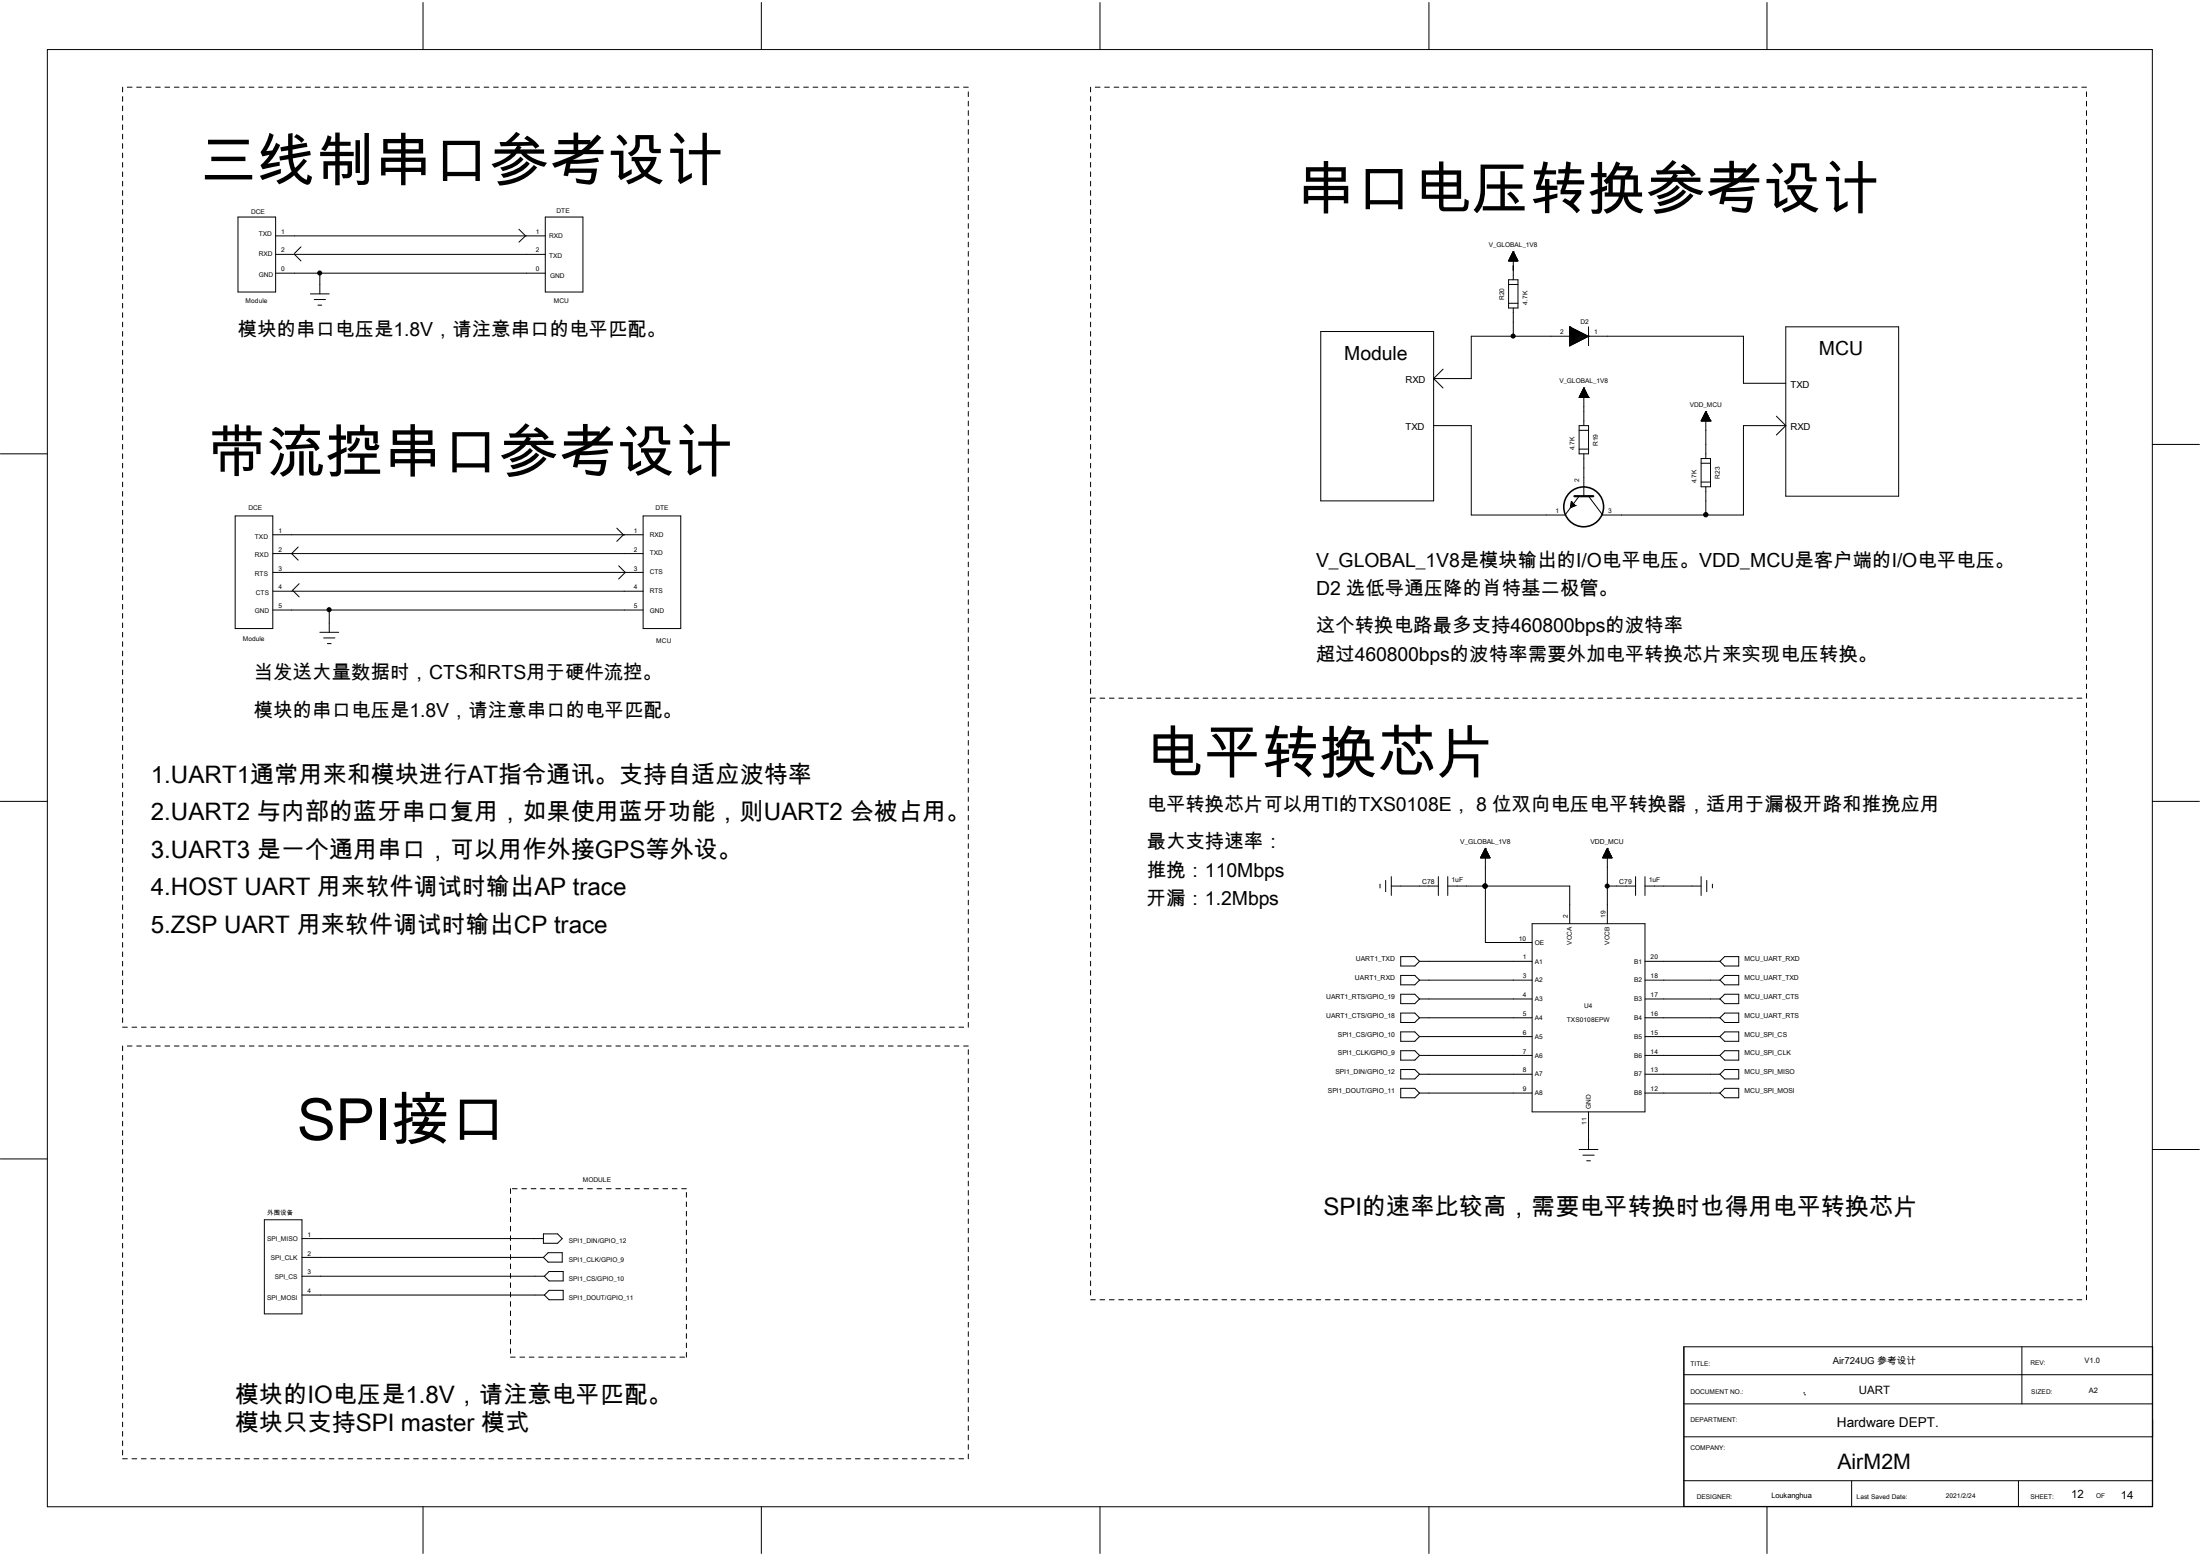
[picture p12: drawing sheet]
<svg xmlns="http://www.w3.org/2000/svg" width="297mm" height="210mm" viewBox="0 0 297 210" stroke-linecap="round" stroke-linejoin="round" font-family="sans-serif">
<g fill="none" stroke="#000" stroke-width=".14">
<path d="M6.4 6.7h284.2v196.7h-284.2zM16.6 11.8v.6M16.6 13v.7M16.6 14.3v.6M16.6 15.6v.6M16.6 16.8v.7M16.6 18.1v.7M16.6 19.4v.6M17.2 11.8h.6M18.5 11.8h.6M19.7 11.8h.7M21 11.8h.6"/>
<path d="M22.3 11.8h.6M23.5 11.8h.7M24.8 11.8h.6M26 11.8h.7M27.3 11.8h.6M28.6 11.8h.6M29.8 11.8h.7M31.1 11.8h.6M32.4 11.8h.6M33.7 11.8h.6M34.9 11.8h.7M36.2 11.8h.6"/>
<path d="M37.5 11.8h.6M38.7 11.8h.7M40 11.8h.6M41.3 11.8h.6M42.5 11.8h.7M43.8 11.8h.6M45.1 11.8h.6M46.4 11.8h.6M47.6 11.8h.7M48.9 11.8h.6M50.2 11.8h.6M51.4 11.8h.6"/>
<path d="M52.7 11.8h.6M53.9 11.8h.7M55.2 11.8h.6M56.5 11.8h.6M57.1 .3v6.4M57.7 11.8h.7M59 11.8h.6M60.3 11.8h.6M61.6 11.8h.6M62.8 11.8h.7M64.1 11.8h.6M65.4 11.8h.6"/>
<path d="M66.6 11.8h.7M67.9 11.8h.6M69.2 11.8h.6M70.4 11.8h.7M71.7 11.8h.6M73 11.8h.6M74.3 11.8h.6M75.5 11.8h.7M76.8 11.8h.6M78.1 11.8h.6M79.3 11.8h.7M80.6 11.8h.6"/>
<path d="M81.9 11.8h.6M83.1 11.8h.7M84.4 11.8h.6M85.7 11.8h.6M87 11.8h.6M88.2 11.8h.7M89.5 11.8h.6M90.8 11.8h.6M92 11.8h.7M93.3 11.8h.6M94.6 11.8h.6M95.8 11.8h.7"/>
<path d="M97.1 11.8h.6M98.4 11.8h.6M99.7 11.8h.6M100.9 11.8h.7M102.2 11.8h.6M102.8 .3v6.4M103.4 11.8h.7M104.7 11.8h.6M106 11.8h.6M107.2 11.8h.7M108.5 11.8h.6M109.8 11.8h.6"/>
<path d="M111 11.8h.7M112.3 11.8h.6M113.6 11.8h.6M114.9 11.8h.6M116.1 11.8h.7M117.4 11.8h.6M118.7 11.8h.6M119.9 11.8h.7M121.2 11.8h.6M122.5 11.8h.6M123.7 11.8h.7M125 11.8h.6"/>
<path d="M126.3 11.8h.6M127.6 11.8h.6M128.8 11.8h.7M130.1 11.8h.6M130.7 12.4v.6M130.7 13.7v.6M130.7 14.9v.7M130.7 16.2v.6M130.7 17.5v.6M130.7 18.8v.6M147.2 11.8v.6M147.2 13v.7"/>
<path d="M147.2 14.3v.6M147.2 15.6v.6M147.2 16.8v.7M147.2 18.1v.7M147.2 19.4v.6M147.9 11.8h.6M148.5 .3v6.4M149.1 11.8h.7M150.4 11.8h.6M151.7 11.8h.6M152.9 11.8h.6M154.2 11.8h.6"/>
<path d="M155.4 11.8h.7M156.7 11.8h.7M158 11.8h.6M159.3 11.8h.6M160.5 11.8h.7M161.8 11.8h.6M163.1 11.8h.6M164.3 11.8h.7M165.6 11.8h.6M166.9 11.8h.6M168.1 11.8h.7M169.4 11.8h.7"/>
<path d="M170.7 11.8h.6M172 11.8h.6M173.2 11.8h.7M174.5 11.8h.6M175.8 11.8h.6M177 11.8h.7M178.3 11.8h.6M179.6 11.8h.6M180.8 11.8h.7M182.1 11.8h.7M183.4 11.8h.6M184.7 11.8h.6"/>
<path d="M185.9 11.8h.7M187.2 11.8h.6M188.5 11.8h.6M189.7 11.8h.7M191 11.8h.6M192.3 11.8h.6M192.9 .3v6.4M193.5 11.8h.7M194.8 11.8h.7M196.1 11.8h.6M197.4 11.8h.6M198.6 11.8h.7"/>
<path d="M199.9 11.8h.6M201.2 11.8h.6M202.4 11.8h.7M203.7 11.8h.6M204.9 11.8h.7M206.2 11.8h.6M207.5 11.8h.6M208.7 11.8h.7M210 11.8h.7M211.3 11.8h.6M212.6 11.8h.6M213.8 11.8h.7"/>
<path d="M215.1 11.8h.6M216.4 11.8h.6M217.6 11.8h.7M218.9 11.8h.6M220.2 11.8h.6M221.4 11.8h.7M222.7 11.8h.7M224 11.8h.6M225.3 11.8h.6M226.5 11.8h.7M227.8 11.8h.6M229 11.8h.7"/>
<path d="M230.3 11.8h.6M231.6 11.8h.6M232.8 11.8h.7M234.1 11.8h.6M235.4 11.8h.6M236.6 11.8h.7M237.9 11.8h.6M238.5 .3v6.4M239.2 11.8h.6M240.5 11.8h.6M241.7 11.8h.7M243 11.8h.6"/>
<path d="M244.3 11.8h.6M245.5 11.8h.7M246.8 11.8h.6M248.1 11.8h.6M249.3 11.8h.7M250.6 11.8h.6M251.9 11.8h.6M253.2 11.8h.6M254.4 11.8h.7M255.7 11.8h.6M257 11.8h.6M258.2 11.8h.7"/>
<path d="M259.5 11.8h.6M260.8 11.8h.6M262 11.8h.7M263.3 11.8h.6M264.6 11.8h.6M265.9 11.8h.6M267.1 11.8h.7M268.4 11.8h.6M269.7 11.8h.6M270.9 11.8h.7M272.2 11.8h.6M273.5 11.8h.6"/>
<path d="M274.7 11.8h.7M276 11.8h.6M277.3 11.8h.6M278.6 11.8h.6M279.8 11.8h.6M281.1 11.8h.6M281.7 12.4v.6M281.7 13.7v.6M281.7 14.9v.7M281.7 16.2v.6M281.7 17.5v.6M281.7 18.8v.6"/>
<path d="M16.6 20.7v.6M16.6 21.9v.7M16.6 23.2v.6M16.6 24.5v.6M16.6 25.7v.7M16.6 27v.6M16.6 28.3v.6M16.6 29.5v.7M16.6 30.8v.7M16.6 32v.7M16.6 33.3v.7M16.6 34.6v.6"/>
<path d="M16.6 35.9v.6M16.6 37.1v.7M16.6 38.4v.6M16.6 39.7v.6M32.1 29.3h5.1v10.1h-5.1zM37.2 31.8h36.4M37.2 34.3h36.4M37.2 36.9h36.4M39.8 34.3l.8 .9M40.6 33.3l-.8 .9M41.9 39.7h2.5M43.2 36.9v2.8"/>
<path d="M70.1 30.9l.9 .9-.9 .9M73.6 29.3h5.1v10.1h-5.1zM130.7 20v.7M130.7 21.3v.6M130.7 22.6v.6M130.7 23.8v.7M130.7 25.1v.6M130.7 26.4v.6M130.7 27.6v.7M130.7 28.9v.6M130.7 30.2v.6M130.7 31.5v.5"/>
<path d="M130.7 32.7v.6M130.7 34v.6M130.7 35.2v.7M130.7 36.5v.6M130.7 37.8v.6M130.7 39v.7M147.2 20.7v.6M147.2 21.9v.7M147.2 23.2v.6M147.2 24.5v.6M147.2 25.7v.7M147.2 27v.6"/>
<path d="M147.2 28.3v.6M147.2 29.5v.7M147.2 30.8v.7M147.2 32v.7M147.2 33.3v.7M147.2 34.6v.6M147.2 35.9v.6M147.2 37.1v.7M147.2 38.4v.6M147.2 39.7v.6M203.7 37.8h1.2v3.8h-1.2zM203.7 38.4h1.2"/>
<path d="M203.8 35.1h1.1v.1M203.8 35h1M203.8 35v.2M203.8 34.9h1v.3M203.8 34.8v.4M203.9 34.8h.8M203.9 34.8v.4M204 34.7h.6M204 34.6h.6v.6M204 34.5h.6M204 34.5v.7M204 34.4v.8"/>
<path d="M204.1 34.5h.4M204.1 34.4h.4v.8M204.1 34.3v.9M204.1 34.3h.4M204.1 34.2v1M204.2 34.2h.2M204.3 34.1v1.1M204.3 34h.1M204.3 34v1.2M204.3 34v3.8M204.3 34l.6 1.2h-1.2zM204.4 34.1h-.2v1.1"/>
<path d="M204.4 34.2v1M204.5 34.2v1M204.6 34.5v.7M204.6 34.6h-.6v.6M204.6 34.7v.5M204.7 34.8v.4M204.8 35v.2M204.9 35.1h-1.1v.1M204.9 35.1h-1.2v.1M204.9 35.2h.1M281.7 20v.7M281.7 21.3v.6"/>
<path d="M281.7 22.6v.6M281.7 23.8v.7M281.7 25.1v.6M281.7 26.4v.6M281.7 27.6v.7M281.7 28.9v.6M281.7 30.2v.6M281.7 31.5v.5M281.7 32.7v.6M281.7 34v.6M281.7 35.2v.7M281.7 36.5v.6"/>
<path d="M281.7 37.8v.6M281.7 39v.7M16.6 40.9v.7M16.6 42.2v.6M16.6 43.5v.6M16.6 44.7v.7M16.6 46v.7M16.6 47.3v.6M16.6 48.6v.6M16.6 49.8v.7M16.6 51.1v.6M16.6 52.4v.6"/>
<path d="M16.6 53.6v.7M16.6 54.9v.6M16.6 56.2v.6M16.6 57.4v.7M16.6 58.7v.7M16.6 60v.6M42.4 40.4h1.5M42.9 41.2h.5M130.7 40.3v.6M130.7 41.6v.6M130.7 42.8v.7M130.7 44.1v.6"/>
<path d="M130.7 45.4v.6M130.7 46.7v.6M130.7 47.9v.7M130.7 49.2v.6M130.7 50.5v.6M130.7 51.7v.7M130.7 53v.6M130.7 54.3v.6M130.7 55.5v.7M130.7 56.8v.6M130.7 58.1v.6M130.7 59.4v.6"/>
<path d="M147.2 40.9v.7M147.2 42.2v.6M147.2 43.5v.6M147.2 44.7v.7M147.2 46v.7M147.2 47.3v.6M147.2 48.6v.6M147.2 49.8v.7M147.2 51.1v.6M147.2 52.4v.6M147.2 53.6v.7M147.2 54.9v.6"/>
<path d="M147.2 56.2v.6M147.2 57.4v.7M147.2 58.7v.7M147.2 60v.6M178.3 44.7h15.2v22.9h-15.2zM193.5 51.1l1.3 1.3M193.5 57.4h5.1v12.1h12.7l1.9-2.5M193.5 51.1h5.1v-5.7h36.8v6.3h5.7M194.8 49.8l-1.3 1.3M203.7 40.9h1.2M204.3 41.6v3.8M211.9 44.1h.1"/>
<path d="M211.9 44.7h1.3M211.9 44.1l2.5 1.3M211.9 44.1v2.6l2.6-1.3M211.9 46.7h.1M211.9 46.5h.3M211.9 46.4h.6M211.9 46.3h.8M211.9 46.1h1.1M211.9 46h1.3M211.9 45.9h1.6M211.9 45.8h1.8M211.9 45.6h2.1"/>
<path d="M211.9 45.5h2.3M211.9 45.3h2.3M211.9 45.1h2.1M211.9 45h1.8M211.9 44.9h1.5M211.9 44.6h1M211.9 44.5h.8M211.9 44.4h.5M211.9 44.2h.3M212 44.2v2.4M212.2 44.3v2.2M212.3 44.3v2.2"/>
<path d="M212.4 44.4v2M212.6 44.4v2M212.7 44.5v1.8M212.8 44.6v1.6M212.9 44.7v1.4M213.1 44.7v1.4M213.2 53.6h.1M213.2 57.4h1.3v3.9h-1.3zM213.2 44.8v1.2M213.2 58.1h1.3M213.2 53.6h1.3M213.2 53.6h1.2"/>
<path d="M213.3 53.5h1.1M213.3 53.6v-.2h1.1v.2M213.3 44.9v1M213.3 53.4h1M213.4 53.6v-.3h.9v.3M213.4 53.3h.9M213.4 53.6v-.3h.8v.3M213.4 53.2h.8M213.4 44.9v1M213.4 53.6v-.5h.8v.5M213.5 53.1h.7M213.5 53h.6"/>
<path d="M213.5 53.6v-.7h.6v.7M213.6 45v.8M213.6 52.9h.5M213.6 52.8h.4v.8M213.7 52.7h.3M213.7 45v.8M213.7 53.6v-1h.3v1M213.7 52.6h.2M213.8 52.5h.1M213.8 52.4h.1M213.8 45.1v.6M213.8 52.4v5"/>
<path d="M213.8 52.4l.7 1.2M213.8 52.4l-.6 1.2M213.9 52.4h-.1v1.2M213.9 52.4v1.2M213.9 52.5h-.2v1.1M213.9 52.5v1.1M214 45.2v.4M214 52.7h-.3v.9M214 52.7v.9M214 52.8h-.4v.8M214.1 45.3v.3M214.2 53h-.7v.6"/>
<path d="M214.2 53v.6M214.2 45.3v.2M214.3 45.4h.1M214.5 45.4h.1M214.5 53.6h.1M214.5 44.1v2.6M229.7 56.8h.1M229.7 56.8h1.2M229.7 56.7h1.2v.1M229.8 56.6h1M229.8 56.5v.3M229.9 56.5h.9"/>
<path d="M229.9 56.4h.9v.4M229.9 56.4v.4M229.9 56.4h.8M229.9 56.3h.8M229.9 56.3v.5M230 56.3h.7v.5M230 56.2h.6v.6M230 56.1h.6M230 56.1h.5M230 56v.8M230.1 56h.4M230.1 56v.8"/>
<path d="M230.1 55.9h.4v.9M230.1 55.8v1M230.2 55.9h.3M230.2 55.8h.2M230.2 55.8v1M230.2 55.8h.2v1M230.3 55.7h.1v1.1M230.3 55.6h.1M230.3 55.5v6.4M230.3 55.5l-.6 1.3M230.3 55.5l.6 1.3M230.3 55.6v1.2"/>
<path d="M230.4 55.7h-.1v1.1M230.5 56v.8M230.6 56.1v.7M230.6 56.2h-.6v.6M230.8 56.6h-1v.2M230.8 56.5v.3M230.8 56.6v.2M230.9 56.7h-1.2v.1M230.9 56.8h.1M239.8 56.2l1.3 1.2M241.1 44.1h15.2v22.9h-15.2zM241.1 57.4l-1.3 1.3"/>
<path d="M241.1 57.4h-5.7v12.1h-19l-1.9-2.5M281.7 40.3v.6M281.7 41.6v.6M281.7 42.8v.7M281.7 44.1v.6M281.7 45.4v.6M281.7 46.7v.6M281.7 47.9v.7M281.7 49.2v.6M281.7 50.5v.6M281.7 51.7v.7M281.7 53v.6"/>
<path d="M281.7 54.3v.6M281.7 55.5v.7M281.7 56.8v.6M281.7 58.1v.6M281.7 59.4v.6M290.6 60h6.3M0 61.3h6.4M16.6 61.3v.6M16.6 62.5v.7M16.6 63.8v.6M16.6 65.1v.6M16.6 66.3v.7"/>
<path d="M16.6 67.6v.6M16.6 68.9v.6M16.6 70.1v.7M16.6 71.4v.7M16.6 72.7v.6M16.6 74v.6M16.6 75.2v.7M16.6 76.5v.6M16.6 77.8v.6M16.6 79v.7M31.7 69.6h5.1v15.2h-5.1zM36.8 72.2h50"/>
<path d="M36.8 74.7h50M36.8 77.3h50M36.8 79.8h50M40.3 73.8l-.9 .9 .9 .9M40.4 78.8l-.9 .9 .9 .9M83.3 71.3l.9 .9M83.5 76.4l.9 .9-.9 .8M84.2 72.2h.1M84.2 72.2l-.9 .9M86.8 69.6h5.1v15.2h-5.1zM130.7 60.6v.7M130.7 61.9v.6"/>
<path d="M130.7 63.2v.6M130.7 64.4v.7M130.7 65.7v.6M130.7 67v.6M130.7 68.2v.7M130.7 69.5v.6M130.7 70.8v.6M130.7 72.1v.6M130.7 73.3v.7M130.7 74.6v.6M130.7 75.9v.6M130.7 77.1v.7"/>
<path d="M130.7 78.4v.6M130.7 79.7v.6M147.2 61.3v.6M147.2 62.5v.7M147.2 63.8v.6M147.2 65.1v.6M147.2 66.3v.7M147.2 67.6v.6M147.2 68.9v.6M147.2 70.1v.7M147.2 71.4v.7M147.2 72.7v.6"/>
<path d="M147.2 74v.6M147.2 75.2v.7M147.2 76.5v.6M147.2 77.8v.6M147.2 79v.7M212 68.5h.1M212 68.2v.3M212 68.4h.5M212 68.2h.6M212.1 68.1h.4M212.1 68h.3M212.1 67.7h.1"/>
<path d="M212.1 67.7l.6 .5M212.1 67.7l-.1 .8 .7-.3M212.1 67.9h.2M212.2 67.7v.8M212.3 67.9v.5M212.4 68v.4M212.6 68.1v.2M212.7 68.2h.1M213.2 60.6h1.3M213.8 61.3v5.7M229.7 61.9h1.2v3.8h-1.2zM229.7 65.1h1.2"/>
<path d="M229.7 62.5h1.2M230.3 65.7v3.8M281.7 60.6v.7M281.7 61.9v.6M281.7 63.2v.6M281.7 64.4v.7M281.7 65.7v.6M281.7 67v.6M281.7 68.2v.7M281.7 69.5v.6M281.7 70.8v.6M281.7 72.1v.6"/>
<path d="M281.7 73.3v.7M281.7 74.6v.6M281.7 75.9v.6M281.7 77.1v.7M281.7 78.4v.6M281.7 79.7v.6M16.6 80.3v.6M16.6 81.6v.6M16.6 82.8v.6M16.6 84.1v.6M16.6 85.3v.7M16.6 86.6v.6"/>
<path d="M16.6 87.9v.6M16.6 89.2v.6M16.6 90.4v.7M16.6 91.7v.6M16.6 93v.6M16.6 94.2v.7M16.6 95.5v.6M16.6 96.8v.6M16.6 98v.7M16.6 99.3v.6M36.8 82.3h50M43.2 85.3h2.5"/>
<path d="M43.7 86.1h1.5M44.2 86.9h.5M44.4 82.3v3M130.7 80.9v.7M130.7 82.2v.6M130.7 83.4v.7M130.7 84.7v.6M130.7 86v.6M130.7 87.2v.7M130.7 88.5v.7M130.7 89.8v.6M130.7 91.1v.6"/>
<path d="M130.7 92.3v.7M130.7 93.6v.6M130.7 94.9v.6M130.7 96.1v.7M130.7 97.4v.6M130.7 98.7v.6M130.7 99.9v.7M147.2 80.3v.6M147.2 81.6v.6M147.2 82.8v.6M147.2 84.1v.6M147.2 85.3v.7"/>
<path d="M147.2 86.6v.6M147.2 87.9v.6M147.2 89.2v.6M147.2 90.4v.7M147.2 91.7v.6M147.2 93v.6M147.2 95.5v.6M147.2 96.8v.6M147.2 98v.7M147.2 99.3v.6M147.9 94.2h-.7v.7M148.5 94.2h.6"/>
<path d="M149.8 94.2h.6M151 94.2h.7M152.3 94.2h.6M153.5 94.2h.7M154.8 94.2h.6M156.1 94.2h.6M157.4 94.2h.6M158.6 94.2h.7M159.9 94.2h.6M161.2 94.2h.6M162.4 94.2h.7M163.7 94.2h.6"/>
<path d="M165 94.2h.6M166.2 94.2h.7M167.5 94.2h.6M168.8 94.2h.6M170.1 94.2h.6M171.3 94.2h.7M172.6 94.2h.6M173.9 94.2h.6M175.1 94.2h.7M176.4 94.2h.6M177.7 94.2h.6M178.9 94.2h.7"/>
<path d="M180.2 94.2h.6M181.5 94.2h.6M182.8 94.2h.6M184 94.2h.7M185.3 94.2h.6M186.6 94.2h.6M187.8 94.2h.7M189.1 94.2h.6M190.4 94.2h.6M191.6 94.2h.7M192.9 94.2h.6M194.2 94.2h.6"/>
<path d="M195.5 94.2h.6M196.7 94.2h.7M198 94.2h.6M199.3 94.2h.6M200.5 94.2h.7M201.8 94.2h.6M203.1 94.2h.6M204.3 94.2h.6M205.6 94.2h.6M206.8 94.2h.7M208.1 94.2h.6M209.4 94.2h.6"/>
<path d="M210.7 94.2h.6M211.9 94.2h.7M213.2 94.2h.6M214.5 94.2h.6M215.7 94.2h.7M217 94.2h.6M218.3 94.2h.6M219.5 94.2h.7M220.8 94.2h.6M222.1 94.2h.6M223.4 94.2h.6M224.6 94.2h.7"/>
<path d="M225.9 94.2h.6M227.2 94.2h.6M228.4 94.2h.6M229.7 94.2h.6M230.9 94.2h.7M232.2 94.2h.6M233.5 94.2h.6M234.7 94.2h.7M236 94.2h.6M237.3 94.2h.6M238.5 94.2h.7M239.8 94.2h.7"/>
<path d="M241.1 94.2h.6M242.4 94.2h.6M243.6 94.2h.7M244.9 94.2h.6M246.2 94.2h.6M247.4 94.2h.7M248.7 94.2h.6M250 94.2h.6M251.2 94.2h.7M252.5 94.2h.7M253.8 94.2h.6M255.1 94.2h.6"/>
<path d="M256.3 94.2h.7M257.6 94.2h.6M258.9 94.2h.6M260.1 94.2h.7M261.4 94.2h.6M262.7 94.2h.6M263.9 94.2h.7M265.2 94.2h.7M266.5 94.2h.6M267.8 94.2h.6M269 94.2h.7M270.3 94.2h.6"/>
<path d="M271.6 94.2h.6M272.8 94.2h.7M274.1 94.2h.6M275.4 94.2h.6M276.6 94.2h.7M277.9 94.2h.7M279.2 94.2h.6M280.4 94.2h.7M281.7 80.9v.7M281.7 82.2v.6M281.7 83.4v.7M281.7 84.7v.6"/>
<path d="M281.7 86v.6M281.7 87.2v.7M281.7 88.5v.7M281.7 89.8v.6M281.7 91.1v.6M281.7 92.3v.7M281.7 93.6v.6M281.7 94.9v.6M281.7 96.1v.7M281.7 97.4v.6M281.7 98.7v.6M281.7 99.9v.7"/>
<path d="M0 108.2h6.4M16.6 100.6v.6M16.6 101.9v.6M16.6 103.1v.7M16.6 104.4v.6M16.6 105.7v.6M16.6 106.9v.7M16.6 108.2v.6M16.6 109.4v.7M16.6 110.7v.6M16.6 112v.6M16.6 113.2v.7"/>
<path d="M16.6 114.5v.6M16.6 115.8v.6M16.6 117.1v.6M16.6 118.3v.7M16.6 119.6v.6M130.7 101.2v.7M130.7 102.5v.6M130.7 103.8v.6M130.7 105v.7M130.7 106.3v.6M130.7 107.6v.6M130.7 108.8v.6"/>
<path d="M130.7 110.1v.6M130.7 111.3v.7M130.7 112.6v.6M130.7 113.9v.6M130.7 115.1v.7M130.7 116.4v.7M130.7 117.7v.6M130.7 119v.6M147.2 100.6v.6M147.2 101.9v.6M147.2 103.1v.7M147.2 104.4v.6"/>
<path d="M147.2 105.7v.6M147.2 106.9v.7M147.2 108.2v.6M147.2 109.4v.7M147.2 110.7v.6M147.2 112v.6M147.2 113.2v.7M147.2 114.5v.6M147.2 115.8v.6M147.2 117.1v.6M147.2 118.3v.7M147.2 119.6v.6"/>
<path d="M186.3 119.3v.5M187.1 118.8v1.6M187.8 119.6h6.4M187.8 118.3v2.6M194.2 118.3v2.6M195.5 119.6h16.4v5.1M195.5 118.3v2.6M199.9 115.8h1.2M199.9 115.7h1.2M199.9 115.7h1.2v.1M199.9 115.6v.2M200 115.6h1"/>
<path d="M200 115.8v-.3h1v.3M200 115.5h1M200.1 115.4h.9v.4M200.1 115.4h.8v.4M200.1 115.3v.5M200.2 115.3h.7M200.2 115.8v-.6h.7v.6M200.2 115.2h.6M200.2 115.1h.6v.7M200.2 115.1v.7M200.2 115.1h.6M200.3 115h.5v.8"/>
<path d="M200.3 114.9h.4v.9M200.4 114.9h.3v.9M200.4 114.8v1M200.4 114.8h.3M200.4 114.7h.2v1.1M200.4 114.7v1.1M200.4 114.7h.2M200.4 114.6h.2v1.2M200.4 114.6v1.2M200.5 114.6h.1M200.5 114.5h.1M200.5 119.6h.1"/>
<path d="M200.5 114.5v12.7h6.3M200.5 114.5l-.6 1.3M200.5 114.5l.7 1.3h-1.3M200.7 114.9h-.4v.9M200.7 115h-.4v.8M201 115.4h-.9v.4M216.4 115.8h1.2M216.4 115.7h1.2M216.5 115.7h1.1v.1M216.5 115.8v-.3h1v.3M216.5 115.5h1M216.5 115.4h1v.4"/>
<path d="M216.5 115.4v.4M216.6 115.4h.8M216.6 115.4h.8v.4M216.6 115.3v.5M216.6 115.3h.8M216.7 115.8v-.6h.6v.6M216.7 115.2h.6M216.7 115.1h.6v.7M216.7 115h.6v.8M216.7 115v.8M216.8 115h.4M216.8 114.9h.4v.9"/>
<path d="M216.8 114.9v.9M216.8 114.9h.4M216.8 114.8v1M216.9 114.8h.2M216.9 114.7h.2v1.1M217 114.6v1.2M217 114.5h.1M217 114.5v10.2M217 119.6h3.8M217 114.5l.6 1.3h-1.2zM217.1 114.7h-.2v1.1M217.3 115.1h-.6v.7"/>
<path d="M217.6 115.6h-1.1v.2M220.8 118.3v2.6M222.1 118.3v2.6M222.1 119.6h7.6M229.7 118.3v2.6M230.4 118.8v1.6M231.2 119.3v.5M281.7 101.2v.7M281.7 102.5v.6M281.7 103.8v.6M281.7 105v.7M281.7 106.3v.6"/>
<path d="M281.7 107.6v.6M281.7 108.8v.6M281.7 110.1v.6M281.7 111.3v.7M281.7 112.6v.6M281.7 113.9v.6M281.7 115.1v.7M281.7 116.4v.7M281.7 117.7v.6M281.7 119v.6M290.6 108.2h6.3M16.6 120.9v.6"/>
<path d="M16.6 122.1v.7M16.6 123.4v.6M16.6 124.7v.6M16.6 125.9v.7M16.6 127.2v.6M16.6 128.5v.6M16.6 129.8v.6M16.6 131v.7M16.6 132.3v.6M16.6 133.6v.6M16.6 134.8v.7M16.6 136.1v.6"/>
<path d="M16.6 137.4v.6M16.6 138.6h.6M17.8 138.6h.7M19.1 138.6h.6M20.4 138.6h.6M21.6 138.6h.7M22.9 138.6h.6M24.2 138.6h.6M25.4 138.6h.6M26.7 138.6h.6M27.9 138.6h.7M29.2 138.6h.6"/>
<path d="M30.5 138.6h.6M31.7 138.6h.7M33 138.6h.7M34.3 138.6h.6M35.6 138.6h.6M36.8 138.6h.7M38.1 138.6h.6M39.4 138.6h.6M40.6 138.6h.7M41.9 138.6h.6M43.2 138.6h.6M44.4 138.6h.7"/>
<path d="M45.7 138.6h.7M47 138.6h.6M48.3 138.6h.6M49.5 138.6h.7M50.8 138.6h.6M52 138.6h.7M53.3 138.6h.6M54.6 138.6h.6M55.8 138.6h.7M57.1 138.6h.6M58.4 138.6h.6M59.6 138.6h.7"/>
<path d="M60.9 138.6h.7M62.2 138.6h.6M63.5 138.6h.6M64.7 138.6h.7M66 138.6h.6M67.3 138.6h.6M68.5 138.6h.7M69.8 138.6h.6M71.1 138.6h.6M72.3 138.6h.7M73.6 138.6h.7M74.9 138.6h.6"/>
<path d="M76.2 138.6h.6M77.4 138.6h.7M78.7 138.6h.6M80 138.6h.6M81.2 138.6h.7M82.5 138.6h.6M83.8 138.6h.6M85 138.6h.7M86.3 138.6h.7M87.6 138.6h.6M88.9 138.6h.6M90.1 138.6h.7"/>
<path d="M91.4 138.6h.6M92.7 138.6h.6M93.9 138.6h.7M95.2 138.6h.6M96.5 138.6h.6M97.7 138.6h.7M99 138.6h.7M100.3 138.6h.6M101.6 138.6h.6M102.8 138.6h.6M104.1 138.6h.6M105.3 138.6h.7"/>
<path d="M106.6 138.6h.6M107.9 138.6h.6M109.1 138.6h.7M110.4 138.6h.6M111.7 138.6h.6M112.9 138.6h.7M114.2 138.6h.7M115.5 138.6h.6M116.8 138.6h.6M118 138.6h.7M119.3 138.6h.6M120.6 138.6h.6"/>
<path d="M121.8 138.6h.7M123.1 138.6h.6M124.4 138.6h.6M125.6 138.6h.7M126.9 138.6h.7M128.2 138.6h.6M129.5 138.6h.6M130.7 120.2v.7M130.7 121.5v.6M130.7 122.8v.6M130.7 124v.7M130.7 125.3v.6"/>
<path d="M130.7 126.6v.6M130.7 127.8v.7M130.7 129.1v.7M130.7 130.4v.6M130.7 131.7v.6M130.7 132.9v.7M130.7 134.2v.6M130.7 135.5v.6M130.7 136.7v.7M130.7 138v.6M147.2 120.9v.6M147.2 122.1v.7"/>
<path d="M147.2 123.4v.6M147.2 124.7v.6M147.2 125.9v.7M147.2 127.2v.6M147.2 128.5v.6M147.2 129.8v.6M147.2 131v.7M147.2 132.3v.6M147.2 133.6v.6M147.2 134.8v.7M147.2 136.1v.6M147.2 137.4v.6"/>
<path d="M147.2 138.6v.7M147.2 139.9v.6M189.1 129.1h1.9l.6 .7-.6 .6h-1.9zM189.1 131.7h1.9l.6 .6-.6 .6h-1.9zM189.1 134.2h1.9l.6 .6-.6 .7h-1.9zM189.1 136.7h1.9l.6 .7-.6 .6h-1.9zM189.1 139.3h1.9l.6 .6-.6 .6h-1.9zM191.6 129.8h15.2M191.6 132.3h15.2M191.6 134.8h15.2M191.6 137.4h15.2M191.6 139.9h15.2"/>
<path d="M206.8 124.7h15.3v25.4h-15.3zM222.1 129.8h10.1M222.1 132.3h10.1M222.1 134.8h10.1M222.1 137.4h10.1M222.1 139.9h10.1M232.2 129.8l.6-.7h1.9v1.3h-1.9zM232.2 132.3l.6-.6h1.9v1.2h-1.9zM232.2 134.8l.6-.6h1.9v1.3h-1.9zM232.2 139.9l.6-.6h1.9v1.2h-1.9zM232.8 136.7h1.9v1.3h-1.9l-.6-.6zM281.7 120.2v.7"/>
<path d="M281.7 121.5v.6M281.7 122.8v.6M281.7 124v.7M281.7 125.3v.6M281.7 126.6v.6M281.7 127.8v.7M281.7 129.1v.7M281.7 130.4v.6M281.7 131.7v.6M281.7 132.9v.7M281.7 134.2v.6M281.7 135.5v.6"/>
<path d="M281.7 136.7v.7M281.7 138v.6M281.7 139.3v.6M0 156.4h6.4M16.6 141.2v.6M16.6 142.5v.6M16.6 143.7v.7M16.6 145v.6M16.6 146.3v.6M16.6 147.5v.7M16.6 148.8v.6M16.6 150.1v.6"/>
<path d="M16.6 151.3v.7M16.6 152.6v.6M16.6 153.9v.6M16.6 155.2v.6M16.6 156.4v.7M16.6 157.7v.6M16.6 158.9v.7M17.2 141.2h.6M18.5 141.2h.6M19.7 141.2h.7M21 141.2h.6M22.3 141.2h.6"/>
<path d="M23.5 141.2h.7M24.8 141.2h.6M26 141.2h.7M27.3 141.2h.6M28.6 141.2h.6M29.8 141.2h.7M31.1 141.2h.6M32.4 141.2h.6M33.7 141.2h.6M34.9 141.2h.7M36.2 141.2h.6M37.5 141.2h.6"/>
<path d="M38.7 141.2h.7M40 141.2h.6M41.3 141.2h.6M42.5 141.2h.7M43.8 141.2h.6M45.1 141.2h.6M46.4 141.2h.6M47.6 141.2h.7M48.9 141.2h.6M50.2 141.2h.6M51.4 141.2h.6M52.7 141.2h.6"/>
<path d="M53.9 141.2h.7M55.2 141.2h.6M56.5 141.2h.6M57.7 141.2h.7M59 141.2h.6M60.3 141.2h.6M61.6 141.2h.6M62.8 141.2h.7M64.1 141.2h.6M65.4 141.2h.6M66.6 141.2h.7M67.9 141.2h.6"/>
<path d="M69.2 141.2h.6M70.4 141.2h.7M71.7 141.2h.6M73 141.2h.6M74.3 141.2h.6M75.5 141.2h.7M76.8 141.2h.6M78.1 141.2h.6M79.3 141.2h.7M80.6 141.2h.6M81.9 141.2h.6M83.1 141.2h.7"/>
<path d="M84.4 141.2h.6M85.7 141.2h.6M87 141.2h.6M88.2 141.2h.7M89.5 141.2h.6M90.8 141.2h.6M92 141.2h.7M93.3 141.2h.6M94.6 141.2h.6M95.8 141.2h.7M97.1 141.2h.6M98.4 141.2h.6"/>
<path d="M99.7 141.2h.6M100.9 141.2h.7M102.2 141.2h.6M103.4 141.2h.7M104.7 141.2h.6M106 141.2h.6M107.2 141.2h.7M108.5 141.2h.6M109.8 141.2h.6M111 141.2h.7M112.3 141.2h.6M113.6 141.2h.6"/>
<path d="M114.9 141.2h.6M116.1 141.2h.7M117.4 141.2h.6M118.7 141.2h.6M119.9 141.2h.7M121.2 141.2h.6M122.5 141.2h.6M123.7 141.2h.7M125 141.2h.6M126.3 141.2h.6M127.6 141.2h.6M128.8 141.2h.7"/>
<path d="M130.1 141.2h.6M130.7 141.7v.6M130.7 143v.6M130.7 144.2v.7M130.7 145.5v.6M130.7 146.8v.6M130.7 148v.7M130.7 149.3v.6M130.7 150.6v.6M130.7 151.8v.7M130.7 153.1v.7M130.7 154.4v.6"/>
<path d="M130.7 155.7v.6M130.7 156.9v.7M130.7 158.2v.6M130.7 159.4v.7M147.2 141.2v.6M147.2 142.5v.6M147.2 143.7v.7M147.2 145v.6M147.2 146.3v.6M147.2 147.5v.7M147.2 148.8v.6M147.2 150.1v.6"/>
<path d="M147.2 151.3v.7M147.2 152.6v.6M147.2 153.9v.6M147.2 155.2v.6M147.2 156.4v.7M147.2 157.7v.6M147.2 158.9v.7M189.1 141.8h1.9l.6 .7-.6 .6h-1.9zM189.1 144.4h1.9l.6 .6-.6 .6h-1.9zM189.1 146.9h1.9l.6 .6-.6 .7h-1.9zM191.6 142.5h15.2M191.6 145h15.2"/>
<path d="M191.6 147.5h15.2M213.2 155.2h2.5M213.7 155.9h1.5M214.2 156.7h.5M214.5 150.1v5.1M222.1 142.5h10.1M222.1 145h10.1M222.1 147.5h10.1M232.2 142.5l.6-.7h1.9v1.3h-1.9zM232.2 145l.6-.6h1.9v1.2h-1.9zM232.2 147.5l.6-.6h1.9v1.3h-1.9zM281.7 140.5v.7"/>
<path d="M281.7 141.8v.7M281.7 143.1v.6M281.7 144.4v.6M281.7 145.6v.7M281.7 146.9v.6M281.7 148.2v.6M281.7 149.4v.7M281.7 150.7v.6M281.7 152v.6M281.7 153.2v.7M281.7 154.5v.7M281.7 155.8v.6"/>
<path d="M281.7 157.1v.6M281.7 158.3v.6M281.7 159.6v.6M290.6 155.2h6.3M16.6 160.2v.6M16.6 161.5v.6M16.6 162.7v.7M16.6 164v.6M16.6 165.3v.6M16.6 166.5v.7M16.6 167.8v.6M16.6 169.1v.6"/>
<path d="M16.6 170.3v.7M16.6 171.6v.7M16.6 172.9v.6M16.6 174.2v.6M16.6 175.4v.7M16.6 176.7v.6M16.6 178v.6M16.6 179.2v.7M35.7 164.6h5.1v12.7h-5.1zM40.8 167.2h32.6M40.8 169.7h32.6M40.8 172.3h32.7"/>
<path d="M40.8 174.8h32.7M68.9 160.4v.7M68.9 161.7v.6M68.9 163v.6M68.9 164.3v.6M68.9 165.5v.7M68.9 166.8v.6M68.9 168.1v.6M68.9 169.3v.7M68.9 170.6v.6M68.9 171.9v.6M68.9 173.1v.7"/>
<path d="M68.9 174.4v.6M68.9 175.7v.6M68.9 177v.6M68.9 178.2v.7M68.9 179.5v.6M69.2 160.4h.6M70.4 160.4h.7M71.7 160.4h.6M73 160.4h.6M73.4 166.5h1.9l.6 .7-.6 .6h-1.9zM73.5 172.3l.6-.7h1.9v1.3h-1.9zM74 169.1h1.9v1.2h-1.9l-.6-.6z"/>
<path d="M74.1 174.2h1.9v1.2h-1.9l-.6-.6zM74.3 160.4h.6M75.5 160.4h.7M76.8 160.4h.6M78.1 160.4h.6M79.3 160.4h.7M80.6 160.4h.6M81.9 160.4h.6M83.1 160.4h.7M84.4 160.4h.6M85.7 160.4h.6M87 160.4h.6"/>
<path d="M88.2 160.4h.7M89.5 160.4h.6M90.8 160.4h.6M92 160.4h.7M92.7 161v.6M92.7 162.2v.7M92.7 163.5v.6M92.7 164.8v.6M92.7 166v.7M92.7 167.3v.6M92.7 168.6v.6M92.7 169.8v.7"/>
<path d="M92.7 171.1v.6M92.7 172.4v.6M92.7 173.7v.6M92.7 174.9v.7M92.7 176.2v.6M92.7 177.5v.6M92.7 178.7v.7M130.7 160.7v.6M130.7 162v.6M130.7 163.2v.7M130.7 164.5v.6M130.7 165.8v.6"/>
<path d="M130.7 167v.7M130.7 168.3v.7M130.7 169.6v.6M130.7 170.9v.6M130.7 172.1v.7M130.7 173.4v.6M130.7 174.7v.6M130.7 175.9v.7M130.7 177.2v.6M130.7 178.5v.6M130.7 179.7v.7M147.2 160.2v.6"/>
<path d="M147.2 161.5v.6M147.2 162.7v.7M147.2 164v.6M147.2 165.3v.6M147.2 166.5v.7M147.2 167.8v.6M147.2 169.1v.6M147.2 170.3v.7M147.2 171.6v.7M147.2 172.9v.6M147.2 174.2v.6M147.2 175.4h.7"/>
<path d="M148.5 175.4h.6M149.8 175.4h.6M151 175.4h.7M152.3 175.4h.6M153.5 175.4h.7M154.8 175.4h.6M156.1 175.4h.6M157.4 175.4h.6M158.6 175.4h.7M159.9 175.4h.6M161.2 175.4h.6M162.4 175.4h.7"/>
<path d="M163.7 175.4h.6M165 175.4h.6M166.2 175.4h.7M167.5 175.4h.6M168.8 175.4h.6M170.1 175.4h.6M171.3 175.4h.7M172.6 175.4h.6M173.9 175.4h.6M175.1 175.4h.7M176.4 175.4h.6M177.7 175.4h.6"/>
<path d="M178.9 175.4h.7M180.2 175.4h.6M181.5 175.4h.6M182.8 175.4h.6M184 175.4h.7M185.3 175.4h.6M186.6 175.4h.6M187.8 175.4h.7M189.1 175.4h.6M190.4 175.4h.6M191.6 175.4h.7M192.9 175.4h.6"/>
<path d="M194.2 175.4h.6M195.5 175.4h.6M196.7 175.4h.7M198 175.4h.6M199.3 175.4h.6M200.5 175.4h.7M201.8 175.4h.6M203.1 175.4h.6M204.3 175.4h.6M205.6 175.4h.6M206.8 175.4h.7M208.1 175.4h.6"/>
<path d="M209.4 175.4h.6M210.7 175.4h.6M211.9 175.4h.7M213.2 175.4h.6M214.5 175.4h.6M215.7 175.4h.7M217 175.4h.6M218.3 175.4h.6M219.5 175.4h.7M220.8 175.4h.6M222.1 175.4h.6M223.4 175.4h.6"/>
<path d="M224.6 175.4h.7M225.9 175.4h.6M227.2 175.4h.6M228.4 175.4h.6M229.7 175.4h.6M230.9 175.4h.7M232.2 175.4h.6M233.5 175.4h.6M234.7 175.4h.7M236 175.4h.6M237.3 175.4h.6M238.5 175.4h.7"/>
<path d="M239.8 175.4h.7M241.1 175.4h.6M242.4 175.4h.6M243.6 175.4h.7M244.9 175.4h.6M246.2 175.4h.6M247.4 175.4h.7M248.7 175.4h.6M250 175.4h.6M251.2 175.4h.7M252.5 175.4h.7M253.8 175.4h.6"/>
<path d="M255.1 175.4h.6M256.3 175.4h.7M257.6 175.4h.6M258.9 175.4h.6M260.1 175.4h.7M261.4 175.4h.6M262.7 175.4h.6M263.9 175.4h.7M265.2 175.4h.7M266.5 175.4h.6M267.8 175.4h.6M269 175.4h.7"/>
<path d="M270.3 175.4h.6M271.6 175.4h.6M272.8 175.4h.7M274.1 175.4h.6M275.4 175.4h.6M276.6 175.4h.7M277.9 175.4h.7M279.2 175.4h.6M280.4 175.4h.7M281.7 160.8v.7M281.7 162.1v.6M281.7 163.4v.6"/>
<path d="M281.7 164.6v.7M281.7 165.9v.6M281.7 167.2v.6M281.7 168.4v.7M281.7 169.7v.6M281.7 171v.6M281.7 172.3v.6M281.7 173.5v.7M281.7 174.8v.6M16.6 180.5v.6M16.6 181.8v.6M16.6 183v.7"/>
<path d="M16.6 184.3v.7M16.6 185.6v.6M16.6 186.9v.6M16.6 188.1v.7M16.6 189.4v.6M16.6 190.7v.6M16.6 191.9v.7M16.6 193.2v.6M16.6 194.5v.6M16.6 195.7v.7M16.6 196.9h.6M17.8 196.9h.7"/>
<path d="M19.1 196.9h.6M20.4 196.9h.6M21.6 196.9h.7M22.9 196.9h.6M24.2 196.9h.6M25.4 196.9h.6M26.7 196.9h.6M27.9 196.9h.7M29.2 196.9h.6M30.5 196.9h.6M31.7 196.9h.7M33 196.9h.7"/>
<path d="M34.3 196.9h.6M35.6 196.9h.6M36.8 196.9h.7M38.1 196.9h.6M39.4 196.9h.6M40.6 196.9h.7M41.9 196.9h.6M43.2 196.9h.6M44.4 196.9h.7M45.7 196.9h.7M47 196.9h.6M48.3 196.9h.6"/>
<path d="M49.5 196.9h.7M50.8 196.9h.6M52 196.9h.7M53.3 196.9h.6M54.6 196.9h.6M55.8 196.9h.7M57.1 196.9h.6M58.4 196.9h.6M59.6 196.9h.7M60.9 196.9h.7M62.2 196.9h.6M63.5 196.9h.6"/>
<path d="M64.7 196.9h.7M66 196.9h.6M67.3 196.9h.6M68.5 196.9h.7M68.9 180.8v.6M68.9 182v.7M68.9 183.2h.7M69.8 196.9h.6M70.2 183.2h.6M71.1 196.9h.6M71.5 183.2h.6M72.3 196.9h.7"/>
<path d="M72.7 183.2h.7M73.6 196.9h.7M74 183.2h.6M74.9 196.9h.6M75.3 183.2h.6M76.2 196.9h.6M76.5 183.2h.7M77.4 196.9h.7M77.8 183.2h.6M78.7 196.9h.6M79.1 183.2h.6M80 196.9h.6"/>
<path d="M80.3 183.2h.7M81.2 196.9h.7M81.6 183.2h.7M82.5 196.9h.6M82.9 183.2h.6M83.8 196.9h.6M84.2 183.2h.6M85 196.9h.7M85.4 183.2h.7M86.3 196.9h.7M86.7 183.2h.6M87.6 196.9h.6"/>
<path d="M88 183.2h.6M88.9 196.9h.6M89.2 183.2h.7M90.1 196.9h.7M90.5 183.2h.6M91.4 196.9h.6M91.8 183.2h.6M92.7 180v.6M92.7 181.3v.6M92.7 182.5v.7M92.7 196.9h.6M93.9 196.9h.7"/>
<path d="M95.2 196.9h.6M96.5 196.9h.6M97.7 196.9h.7M99 196.9h.7M100.3 196.9h.6M101.6 196.9h.6M102.8 196.9h.6M104.1 196.9h.6M105.3 196.9h.7M106.6 196.9h.6M107.9 196.9h.6M109.1 196.9h.7"/>
<path d="M110.4 196.9h.6M111.7 196.9h.6M112.9 196.9h.7M114.2 196.9h.7M115.5 196.9h.6M116.8 196.9h.6M118 196.9h.7M119.3 196.9h.6M120.6 196.9h.6M121.8 196.9h.7M123.1 196.9h.6M124.4 196.9h.6"/>
<path d="M125.6 196.9h.7M126.9 196.9h.7M128.2 196.9h.6M129.5 196.9h.6M130.7 181v.7M130.7 182.3v.6M130.7 183.6v.6M130.7 184.8v.7M130.7 186.1v.6M130.7 187.4v.6M130.7 188.6v.7M130.7 189.9v.6"/>
<path d="M130.7 191.2v.6M130.7 192.4v.7M130.7 193.7v.7M130.7 195v.6M130.7 196.3v.6M227.3 199.9h63.3M227.3 185.5h63.3M227.3 189.5h63.3M227.3 181.8h63.3v21.5h-63.3zM227.3 193.9h63.3M243.5 188h.1M243.6 188.3h.1"/>
<path d="M250 199.9v3.4M272.5 199.9v3.4M273 181.8v7.7M57.1 203.4v6.3M102.8 203.4v6.3M148.5 203.4v6.3M192.9 203.4v6.3M238.5 203.4v6.3"/>
</g>
<circle cx="213.8" cy="68.4" r="2.69" fill="none" stroke="#000" stroke-width=".21"/>
<path d="M212.6 67h2.5" fill="none" stroke="#000" stroke-width=".3"/>
<g fill="#000" stroke="#000" stroke-width=".14">
<circle cx="43.2" cy="36.9" r=".28"/>
<circle cx="204.3" cy="45.4" r=".28"/>
<circle cx="230.3" cy="69.5" r=".3"/>
<circle cx="44.4" cy="82.3" r=".28"/>
<circle cx="200.5" cy="119.6" r=".3"/>
<circle cx="217" cy="119.6" r=".28"/>
</g>
<g font-size="7.9">
<text x="26.9" y="24.5">三线制串口参考设计</text>
<text x="175" y="28.3">串口电压转换参考设计</text>
<text x="28.2" y="63.8">带流控串口参考设计</text>
<text x="154.6" y="104.4">电平转换芯片</text>
<text x="40.1" y="153.9">SPI接口</text>
</g>
<g font-size="3.3">
<text x="20.4" y="105.7">1.UART1通常用来和模块进行AT指令通讯。支持自适应波特率</text>
<text x="20.4" y="110.7">2.UART2 与内部的蓝牙串口复用，如果使用蓝牙功能，则UART2 会被占用。</text>
<text x="20.4" y="115.8">3.UART3 是一个通用串口，可以用作外接GPS等外设。</text>
<text x="20.4" y="120.9">4.HOST UART 用来软件调试时输出AP trace</text>
<text x="20.4" y="125.9">5.ZSP UART 用来软件调试时输出CP trace</text>
<text x="178.7" y="164">SPI的速率比较高，需要电平转换时也得用电平转换芯片</text>
<text x="31.7" y="189.4">模块的IO电压是1.8V，请注意电平匹配。</text>
<text x="31.7" y="193.2">模块只支持SPI master 模式</text>
</g>
<text font-size="2.9" x="248.1" y="198.3">AirM2M</text>
<g font-size="2.6">
<text x="32.1" y="45.4">模块的串口电压是1.8V，请注意串口的电平匹配。</text>
<text x="245.5" y="47.9">MCU</text>
<text x="181.5" y="48.6">Module</text>
<text x="177.7" y="76.5">V_GLOBAL_1V8是模块输出的I/O电平电压。VDD_MCU是客户端的I/O电平电压。</text>
<text x="177.7" y="80.3">D2 选低导通压降的肖特基二极管。</text>
<text x="177.7" y="89.2">超过460800bps的波特率需要外加电平转换芯片来实现电压转换。</text>
<text x="177.7" y="85.3">这个转换电路最多支持460800bps的波特率</text>
<text x="34.3" y="91.7">当发送大量数据时，CTS和RTS用于硬件流控。</text>
<text x="34.3" y="96.8">模块的串口电压是1.8V，请注意串口的电平匹配。</text>
<text x="154.8" y="109.4">电平转换芯片可以用TI的TXS0108E， 8 位双向电压电平转换器，适用于漏极开路和推挽应用</text>
<text x="154.8" y="114.5">最大支持速率：</text>
<text x="154.8" y="118.3">推挽：110Mbps</text>
<text x="154.8" y="122.1">开漏：1.2Mbps</text>
</g>
<text font-size="1.8" x="248" y="192.7">Hardware DEPT.</text>
<g font-size="1.5">
<text x="251" y="188.1">UART</text>
<text x="279.6" y="202.2">12</text>
<text x="286.3" y="202.4">14</text>
</g>
<g font-size="1.3">
<text x="189.7" y="51.7">RXD</text>
<text x="241.7" y="52.4">TXD</text>
<text x="189.7" y="58.1">TXD</text>
<text x="241.7" y="58.1">RXD</text>
<text x="247.4" y="184.1">Air724UG 参考设计</text>
</g>
<g font-size="1">
<text x="281.4" y="184">V1.0</text>
<text x="282" y="188">A2</text>
<text x="239.1" y="202.1">Loukanghua</text>
</g>
<g font-size=".9">
<text x="33.9" y="28.9">DCE</text>
<text x="75.1" y="28.8">DTE</text>
<text x="34.9" y="31.8">TXD</text>
<text x="34.9" y="34.6">RXD</text>
<text x="38" y="31.6">1</text>
<text x="38" y="34.1">2</text>
<text x="72.3" y="31.6">1</text>
<text x="72.3" y="34.1">2</text>
<text x="74.1" y="32.2">RXD</text>
<text x="74.1" y="34.8">TXD</text>
<text x="201" y="33.3">V_GLOBAL_1V8</text>
<text x="33.1" y="40.9">Module</text>
<text x="34.9" y="37.4">GND</text>
<text x="38" y="36.6">0</text>
<text x="72.3" y="36.6">0</text>
<text x="74.3" y="37.5">GND</text>
<text x="74.8" y="40.9">MCU</text>
<text x="203.1" y="40.5" transform="rotate(-90 203.1 40.5)">R20</text>
<text x="206.2" y="41.1" transform="rotate(-90 206.2 41.1)">4.7K</text>
<text x="210.7" y="45.1">2</text>
<text x="213.4" y="43.7">D2</text>
<text x="215.2" y="45.1">1</text>
<text x="210.5" y="51.7">V_GLOBAL_1V8</text>
<text x="228.1" y="54.9">VDD_MCU</text>
<text x="212.6" y="60.8" transform="rotate(-90 212.6 60.8)">4.7K</text>
<text x="213.2" y="65.1" transform="rotate(-90 213.2 65.1)">2</text>
<text x="215.7" y="60.2" transform="rotate(-90 215.7 60.2)">R19</text>
<text x="229" y="65.2" transform="rotate(-90 229 65.2)">4.7K</text>
<text x="232.2" y="64.6" transform="rotate(-90 232.2 64.6)">R23</text>
<text x="33.5" y="68.9">DCE</text>
<text x="37.6" y="71.9">1</text>
<text x="85.6" y="71.9">1</text>
<text x="88.5" y="68.9">DTE</text>
<text x="210" y="69.3">1</text>
<text x="217.1" y="69.3">3</text>
<text x="34.4" y="72.8">TXD</text>
<text x="34.4" y="75.2">RXD</text>
<text x="34.4" y="77.8">RTS</text>
<text x="37.6" y="74.5">2</text>
<text x="37.6" y="77">3</text>
<text x="85.6" y="74.5">2</text>
<text x="85.6" y="77">3</text>
<text x="87.7" y="75">TXD</text>
<text x="87.7" y="72.4">RXD</text>
<text x="87.7" y="77.5">CTS</text>
<text x="34.4" y="82.8">GND</text>
<text x="34.5" y="80.3">CTS</text>
<text x="37.6" y="79.5">4</text>
<text x="37.6" y="82.1">5</text>
<text x="85.6" y="79.5">4</text>
<text x="85.6" y="82.1">5</text>
<text x="87.7" y="80.1">RTS</text>
<text x="87.7" y="82.7">GND</text>
<text x="32.8" y="86.5">Module</text>
<text x="88.6" y="86.7">MCU</text>
<text x="197.1" y="113.9">V_GLOBAL_1V8</text>
<text x="214.7" y="113.9">VDD_MCU</text>
<text x="192" y="119.3">C78</text>
<text x="196" y="119">1uF</text>
<text x="218.6" y="119.3">C79</text>
<text x="222.6" y="119">1uF</text>
<text x="211.7" y="123.9" transform="rotate(-90 211.7 123.9)">2</text>
<text x="216.7" y="123.9" transform="rotate(-90 216.7 123.9)">19</text>
<text x="183" y="129.8">UART1_TXD</text>
<text x="205.1" y="127">10</text>
<text x="205.6" y="129.5">1</text>
<text x="207.2" y="130">A1</text>
<text x="207.2" y="127.5">OE</text>
<text x="212.2" y="127.5" transform="rotate(-90 212.2 127.5)">VCCA</text>
<text x="217.3" y="127.5" transform="rotate(-90 217.3 127.5)">VCCB</text>
<text x="220.6" y="130">B1</text>
<text x="222.8" y="129.5">20</text>
<text x="235.5" y="129.8">MCU_UART_RXD</text>
<text x="179" y="134.8">UART1_RTS/GPIO_19</text>
<text x="179" y="137.4">UART1_CTS/GPIO_18</text>
<text x="182.9" y="132.3">UART1_RXD</text>
<text x="205.6" y="132">3</text>
<text x="205.6" y="134.6">4</text>
<text x="205.6" y="137.1">5</text>
<text x="207.2" y="132.6">A2</text>
<text x="207.2" y="135.1">A3</text>
<text x="207.2" y="137.7">A4</text>
<text x="213.9" y="136.1">U4</text>
<text x="220.6" y="137.7">B4</text>
<text x="220.6" y="135.1">B3</text>
<text x="220.6" y="132.6">B2</text>
<text x="222.8" y="137.1">16</text>
<text x="222.8" y="134.6">17</text>
<text x="222.8" y="132">18</text>
<text x="235.5" y="132.3">MCU_UART_TXD</text>
<text x="235.5" y="134.8">MCU_UART_CTS</text>
<text x="235.5" y="137.4">MCU_UART_RTS</text>
<text x="180.6" y="139.9">SPI1_CS/GPIO_10</text>
<text x="180.6" y="142.5">SPI1_CLK/GPIO_9</text>
<text x="205.6" y="139.7">6</text>
<text x="205.6" y="142.2">7</text>
<text x="207.2" y="140.2">A5</text>
<text x="207.2" y="142.7">A6</text>
<text x="211.5" y="138">TXS0108EPW</text>
<text x="220.6" y="142.7">B6</text>
<text x="220.6" y="140.2">B5</text>
<text x="222.8" y="142.2">14</text>
<text x="222.8" y="139.7">15</text>
<text x="235.5" y="139.9">MCU_SPI_CS</text>
<text x="235.5" y="142.5">MCU_SPI_CLK</text>
<text x="179.3" y="147.5">SPI1_DOUT/GPIO_11</text>
<text x="180.3" y="145">SPI1_DIN/GPIO_12</text>
<text x="205.6" y="144.7">8</text>
<text x="205.6" y="147.3">9</text>
<text x="207.2" y="145.3">A7</text>
<text x="207.2" y="147.8">A8</text>
<text x="214.8" y="149.7" transform="rotate(-90 214.8 149.7)">GND</text>
<text x="220.6" y="147.8">B8</text>
<text x="220.6" y="145.3">B7</text>
<text x="222.8" y="147.3">12</text>
<text x="222.8" y="144.7">13</text>
<text x="235.5" y="145">MCU_SPI_MISO</text>
<text x="235.5" y="147.5">MCU_SPI_MOSI</text>
<text x="214.2" y="151.9" transform="rotate(-90 214.2 151.9)">11</text>
<text x="78.7" y="159.6">MODULE</text>
<text x="36.1" y="164">外围设备</text>
<text x="36.1" y="167.6">SPI_MISO</text>
<text x="41.5" y="166.9">1</text>
<text x="76.8" y="167.8">SPI1_DIN/GPIO_12</text>
<text x="36.6" y="170.1">SPI_CLK</text>
<text x="37.1" y="172.6">SPI_CS</text>
<text x="41.5" y="169.5">2</text>
<text x="41.5" y="172">3</text>
<text x="76.8" y="170.3">SPI1_CLK/GPIO_9</text>
<text x="76.8" y="172.9">SPI1_CS/GPIO_10</text>
<text x="36.1" y="175.4">SPI_MOSI</text>
<text x="41.5" y="174.5">4</text>
<text x="76.8" y="175.4">SPI1_DOUT/GPIO_11</text>
<text x="228.2" y="184.3">TITLE:</text>
<text x="274.1" y="184.2">REV:</text>
<text x="228.2" y="191.9">DEPARTMENT:</text>
<text x="228.2" y="188.1">DOCUMENT NO.:</text>
<text x="274.2" y="188.1">SIZED:</text>
<text x="228.2" y="195.7">COMPANY:</text>
<text x="229.1" y="202.3">DESIGNER:</text>
<text x="250.7" y="202.3">Last Saved Date:</text>
<text x="262.7" y="202.2">2021/2/24</text>
<text x="274.1" y="202.3">SHEET:</text>
<text x="283" y="202.2">OF</text>
</g>
</svg>
